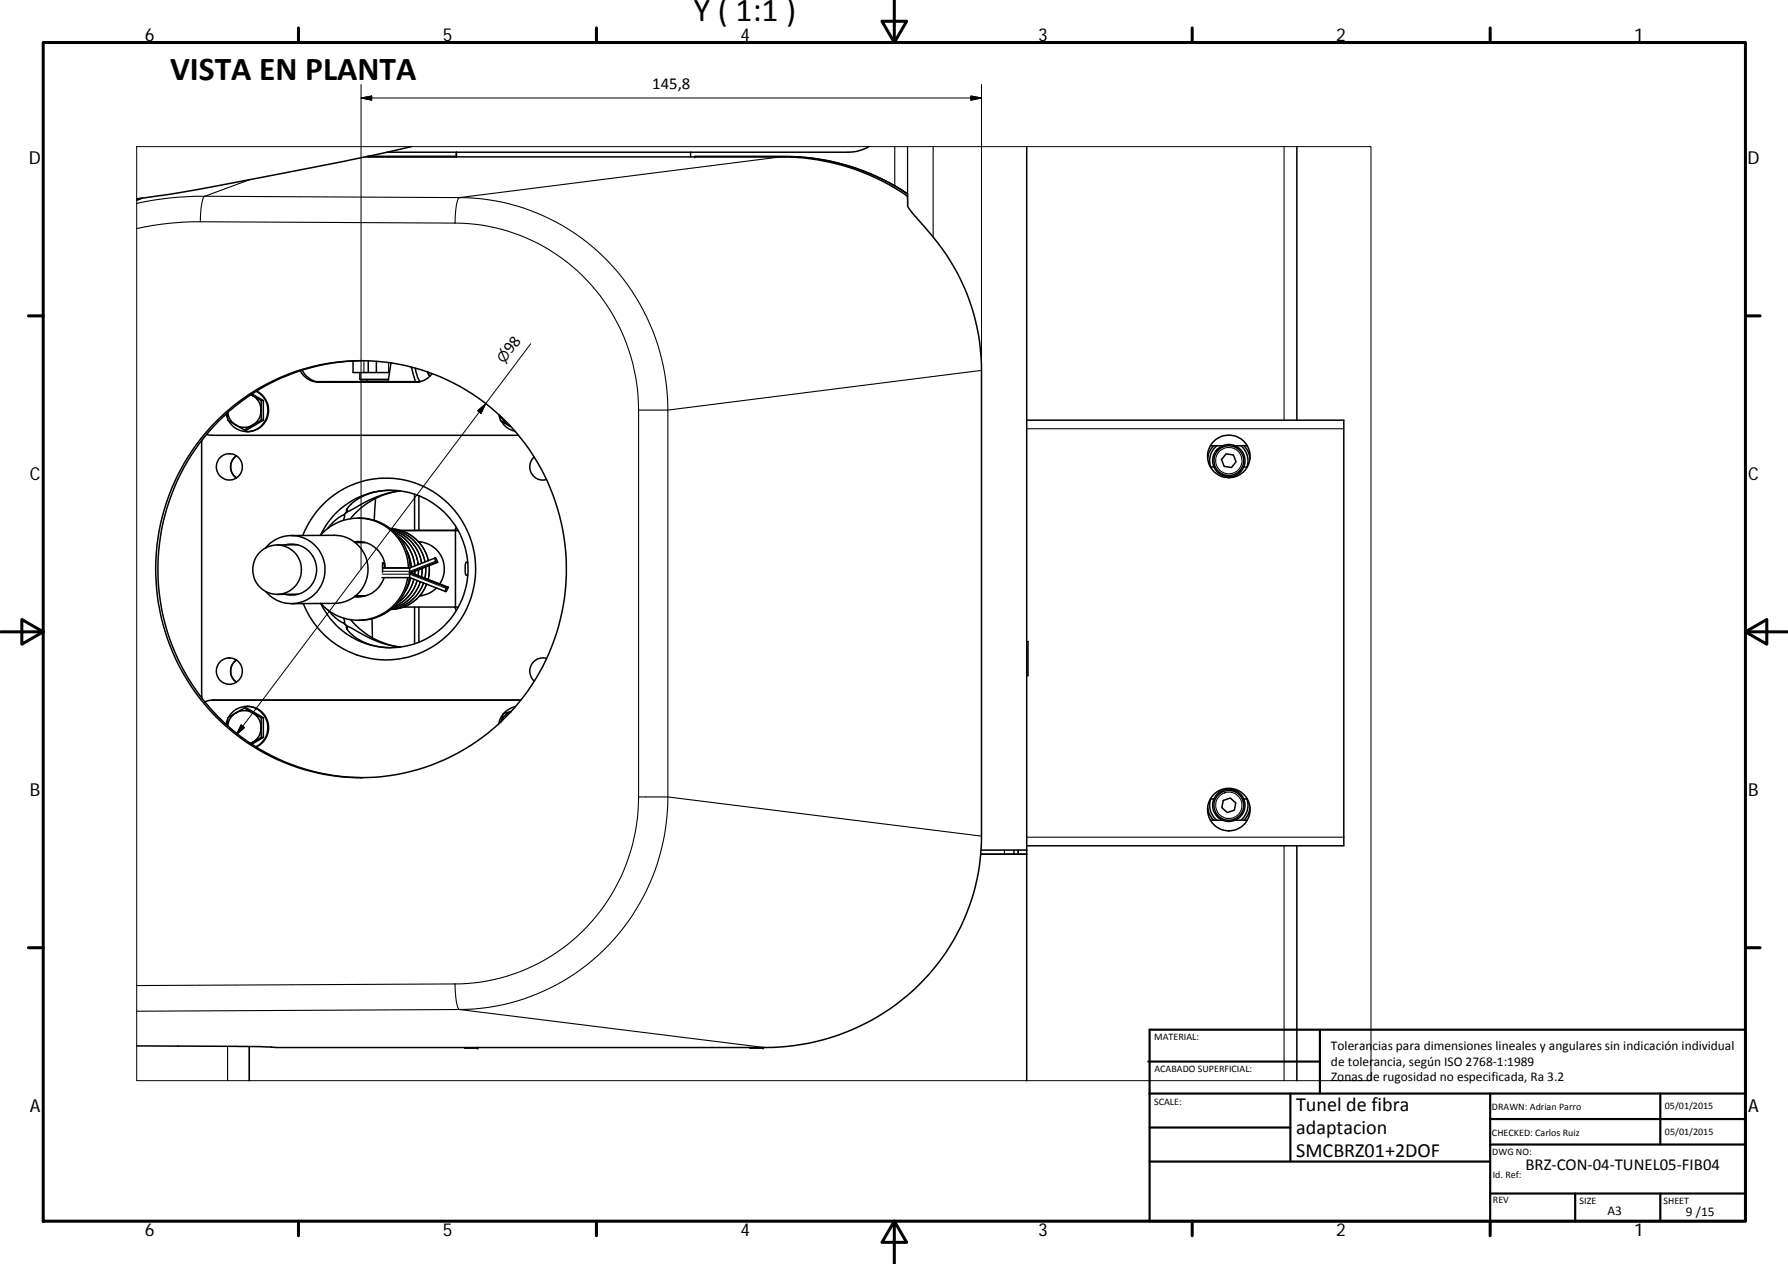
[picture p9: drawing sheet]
<svg xmlns="http://www.w3.org/2000/svg" width="420mm" height="297mm" viewBox="0 0 420 297" stroke-linecap="round" stroke-linejoin="round" font-family="sans-serif">
<g fill="none" stroke="#000" stroke-width=".36">
<path d="M85.9 36.9h21.3M86.3 36.8h20.9h-20.9M96.7 34.5a1074.5 1074.5 0 0 1-60.4 11.6l-4.2 .6M107.2 35.8v1.1M162.3 35.8v1.1M163.3 36.8l-56 .1M163.3 36.8h21a50.7 50.7 0 0 1 28.9 8.8M163.3 36.8h21a51.6 51.6 0 0 1 28.9 8.8M163.3 36.9h20.3a52 52 0 0 1 29.6 9.2M204.2 34.5l-2.8 1-2.1 .3h-108.4M241.3 34.5v166.2h-10.8h10.8v53.3M304.7 34.5v64.2"/>
<path d="M33.4 46.6l-1.3 .4M213.2 45.6v.5M213.2 46.1l.1 1.1a3.4 3.4 0 0 0 1.3 3.1l.2 .2a78.4 78.4 0 0 1 10.2 13.7 49.1 49.1 0 0 1 5.6 22.8v109.5a50.1 50.1 0 0 1-45.7 49.4l-5.2 .3h-114.7l-5.1-.3-27.8-.1M50.6 99.3a48 48 0 0 1 80.9 22.1 48.8 48.8 0 0 1-50.1 61.2 49.1 49.1 0 0 1-37.2-75.3l3-4.2zM53.2 97.3l.3 1.2M53.5 97v1.7l1.9 1.2M53.5 96.9a4 4 0 0 0 1.9 3M55.4 99.9a3.8 3.8 0 0 0 4 0M55.4 99.9l2.1 1.2M58.9 92.8l.5 .2M59 92.7l.4 .3M59.2 92.6l2.7 1.5v4.6l-4 2.4h-.4"/>
<path d="M59.4 93l2 1.1M59.4 93a3.8 3.8 0 0 1 2 3.4M59.4 99.9l-1.9 1.2M60.2 91.9a5 5 0 0 1 1.5 7.9 5 5 0 0 1-8-1M60.3 91.9a5 5 0 0 1 2.7 5.7 5 5 0 0 1-5 3.9M61.4 96.4v2.3M61.4 96.4a3.8 3.8 0 0 1-2 3.5M61.4 98.7h.5M61.4 94.1h.5M61.4 94.1v2.3M61.4 98.7l-2 1.2M70.6 87.1a4.8 4.8 0 0 0 4.3 2.7h22.8"/>
<path d="M71 87a5 5 0 0 0 4.4 2.8M74.4 89.7h24.2M77.9 89.7h20.7zM83 84.8v2.7h8.5M84.6 87.5v1.7h6.7M84.8 89.6l6.4 .1-5-.1M84.8 89.6v.1M84.8 89.6h1.4M85.1 84.8a48.9 48.9 0 0 0-45.8 63.5 48.4 48.4 0 0 0 45.8 34.5M86.2 89.2v.4M86.5 84.8v2.7M87.7 89.7h.1"/>
<path d="M88.4 84.9v2.6M91.9 85.3l-.7 4.4M96.7 86.3l.9 3.4M97.6 86.5l.5 2 .6 1.2M100.5 87.4l.5 1M101.5 87.8a4.8 4.8 0 0 1-3.9 2M117.2 97.4l.4 1.2M117.5 97.7l.1 .6a.65 .65 0 0 0 .5 .9l1.4 .8-1-.9-.7-1.1M117.8 99a4.8 4.8 0 0 0 3.2 2.3M241.3 98.7h74.5v98v2.1h-74.5M47.4 103.4l.1 60.7M48.5 102.1l1.4 .2h71.9"/>
<path d="M55 107.6l.6-.5a3.2 3.2 0 0 0 0 5.2 3.1 3.1 0 0 1-.6-4.7zM81.6 119.5v.7M88.3 117.1l-.4 5.1M91.8 115.2a12.6 12.6 0 0 0-10.2 4.4l-.2 .4 .2 .2M94 115.4a31.3 31.3 0 0 0-12 4.7l-.4 .1M94 115.4a18 18 0 0 0-11.7 6.5M97.4 116.1v8.5M98.4 116.5v8.1M119.9 100.1l-.4-.1 .5 .2M125.5 107.4a3.1 3.1 0 0 0-.7 3.8 3.1 3.1 0 0 0 3.6 1.5M284.4 109.7h.9M284.4 104.8h2.9"/>
<path d="M285.2 104.8l-1.1 1.5-.3 1.4M285.8 105.9l.2 .2M285.9 104.8a4.4 4.4 0 0 0-1.4 4.9M286 105.6l.2 .2M286 105.6l-.2 .3M286 105.6a3.8 3.8 0 0 1 6.4 1.4 3.8 3.8 0 0 1-4.2 5 3.8 3.8 0 0 1-2.4-6.1M288.1 106.7l1.7 .2 .7 1.6-1.1 1.4-1.7-.3-.7-1.6zM290.2 104.8h2.9M291.6 104.8a4.5 4.5 0 0 1 1.4 4.9M292.3 109.7h.8M292.3 104.8l1.1 1.5 .3 1.4M62.4 128.8a8 8 0 0 1 13 1.2 8 8 0 0 1-5.7 11.8 7.9 7.9 0 0 1-7.2-2.8"/>
<path d="M66.9 128.1a6 6 0 0 1 7.5 5.7 6 6 0 0 1-7.4 5.9M68.4 125.9l10.1-.1a8 8 0 0 1 8 7.9 8 8 0 0 1-7.9 8.1l-10.1 .1M70 128l-4.9 .1M70 139.6l-4.8 .1M71.2 125.8a21 21 0 0 1 24.1-13 21 21 0 0 1 16.4 21.9 21 21 0 0 1-17.3 20 21 21 0 0 1-23.1-12.9M80.8 121l.2 .3-.3 1M80.8 121a9.2 9.2 0 0 0-3.8 3.2M81.6 120.2l-.8 .8M83.2 127.3a6.4 6.4 0 0 1 7.3 6.2M83.5 127.5h2.4M83.7 140l.2 .2M84.1 121.8a11.9 11.9 0 0 1 12.3 11.6"/>
<path d="M84.1 127.3l-.3 .2M84.3 127.3l-1 .1M84.5 140l.3 .2M84.9 127.3l-.2 .2M85.4 140l.1 .1M85.6 127.4l-.1 .1M85.9 140h-2.3M89.8 135.7h6.5l8.4 3.3M89.9 133.5h6.4M90.3 135.7a6.5 6.5 0 0 1-7 4.5M90.4 133.5l-.1-.6a.55 .55 0 0 0-.4-.7v2.3M91.9 124.3a9.5 9.5 0 0 1 8 7.8"/>
<path d="M92 124.2h.1M92 124.2h-.3a9.7 9.7 0 0 1 9 7.5M92.2 124.6a9.6 9.6 0 0 1 6.9 7.8M92.8 125.1a9.6 9.6 0 0 1 5.5 7.6M93.8 126.2a9.6 9.6 0 0 1 3.7 6.8M94.2 124.7h13.5M95.6 129.5a10.9 10.9 0 0 1 1.1 3.8M96 133.5a11.8 11.8 0 0 0-7.7-11 11.8 11.8 0 0 0-13 3.3 18.2 18.2 0 0 1 22.6-9.5 18.2 18.2 0 0 1 11.6 21.5 18.1 18.1 0 0 1-15.6 14.3 18.1 18.1 0 0 1-18.5-10.3 11.8 11.8 0 0 0 12.1 3.5 11.8 11.8 0 0 0 8.3-9.6M96.2 135.7a11.9 11.9 0 0 1-12 10.1M96.3 133.5v.8M96.3 134.9v.8M96.5 135.8l-.6 2-.6 1.1"/>
<path d="M96.6 134.6l8.7 3.4M96.6 134.6h-.4l8.7 3.4M96.7 134.5v.1M97.3 136.1a9.5 9.5 0 0 1-3.8 5.5M97.5 134.2v.7M98 136.4a9.4 9.4 0 0 1-5.4 6.2M98.4 127.3a6.4 6.4 0 0 1 4.9 9.9M98.4 133.9l-.1 1.4M98.4 127.4h.8M98.7 139.9h.6M98.8 136.7a9.3 9.3 0 0 1-6.7 6.3M99.2 133.6l-.2 2"/>
<path d="M99.5 137a9.2 9.2 0 0 1-7.6 6.2M100 133.2l-.2 2.7M100.3 137.3a9.3 9.3 0 0 1-8.4 5.9M100.8 132.9l.1 1.7-.3 1.6M102.2 131.1l-5.9 2.4M102.2 131.1l.3 1M102.2 131.1l.3 .1 .4 .9M102.5 132.1h.4M102.5 132.1l-6.3 2.5M102.6 138.2a6.2 6.2 0 0 1-4 1.8M102.9 132.1l-6.3 2.5M105.3 138a1.05 1.05 0 0 1-.6 1"/>
<path d="M105.3 138a.64 .64 0 0 0-.6 .6v.4M107 124.7v18M107.2 123.9l-.3 .7M107.6 124.6l-13.5 .1M109.9 132.1h-.3a4.6 4.6 0 0 0 0 3.1h.3M55.6 155.1a3.2 3.2 0 0 0 0 5.2M77.1 143.4a8.1 8.1 0 0 0 3.7 3M80.7 145.2l.3 .9-.2 .3M80.8 146.4l.8 .8a.5 .5 0 0 0 .1 .9 12.7 12.7 0 0 0 10.1 4.1M80.8 146.4l.8 .8M81.6 147.2l1.5 .7a27.9 27.9 0 0 0 10.9 4.2M81.6 147.2v.7"/>
<path d="M82.4 145.6a18 18 0 0 0 11.7 6.5M83.4 140.1l1 .2M87.4 145.4l.1 4.5M94.8 142.7h12.9M97.4 142.7v8.6M98.4 142.7v8.2M106.9 142.7l.3 .8M128.4 154.7a3.1 3.1 0 0 0-3.5 1.6 3.1 3.1 0 0 0 .7 3.8M241.3 150.8h.3v8h-.3M53.5 169l-.4 1.2M53.7 168.6a5 5 0 0 1 8-1 5 5 0 0 1-1.6 7.9M55.4 167.5a4 4 0 0 0-1.9 3.1"/>
<path d="M55.4 167.5a3.9 3.9 0 0 1 4 0M55.4 167.5l-1.9 1.2v1.8M57.5 166.4l-2.1 1.1M57.5 166.4h.4l4 2.3v4.6l-2.8 1.6M57.5 166.4l1.9 1.1M58 166a5 5 0 0 1 5 3.9 5 5 0 0 1-2.8 5.7M59.4 174.5l-.5 .2M59.4 167.5a3.9 3.9 0 0 1 2 3.5M59.4 167.5l2 1.2M59.4 174.5l-.5 .3M61.4 171v2.3M61.4 171a3.9 3.9 0 0 1-2 3.5"/>
<path d="M61.4 168.7v2.3M61.4 173.3l-2 1.2M61.4 168.7h.5M61.4 173.3h.5M118.3 167.8l-.8 1.3-.3 1M120.1 167.2a4.2 4.2 0 0 0-2.4 2.4l.6-1.9M120.1 167.2l-1.8 .5M121.1 166.1l-2 .8-.8 .8M122.4 164.5h-72.5l-.9 .1-.9 .4M230.6 199.8h10.7M238.3 199.8v.9M239.3 199.8v.9"/>
<path d="M283.8 189.8l.3 1.4 1.1 1.5M284.4 192.7h2.9M284.4 187.7h.9M284.5 187.7a4.4 4.4 0 0 0 1.4 5M287.5 188.1l1.6-.6 1.3 1.2-.3 1.7-1.7 .5-1.3-1.1zM290.2 192.7h2.9M292.3 187.7h.8M292.3 188l-.3 .1M292.3 188a3.8 3.8 0 0 0-6.4-1.2 3.8 3.8 0 0 0 2.1 6.2 3.8 3.8 0 0 0 4.4-4.7M292.3 188l.1 .3M292.4 188.3l-.2 .1M293 187.7a4.5 4.5 0 0 1-1.4 5"/>
<path d="M293.7 189.8l-.3 1.4-1.1 1.5M304.7 198.8v55.2M58.6 245.9v8.1M109.3 246.2h3M176.3 246.3l3-.1zM176.3 246.2v.1"/>
<circle cx="53.9" cy="109.7" r="3.1"/>
<circle cx="288.8" cy="108.3" r="3.5"/>
<circle cx="288.8" cy="107.3" r="5"/>
<circle cx="65.1" cy="133.9" r="5.8"/>
<circle cx="53.9" cy="157.7" r="3.1"/>
<circle cx="288.7" cy="189.2" r="3.5"/>
<circle cx="288.8" cy="190.2" r="5"/>
</g>
<g fill="#000">
<circle cx="163.3" cy="36.8" r=".18"/>
<circle cx="112.3" cy="246.3" r=".18"/>
<circle cx="179.3" cy="246.3" r=".18"/>
</g>
<g fill="none" stroke="#000" stroke-width=".25">
<path d="M183.6 36.9l-75.6 9.5a3.9 3.9 0 0 0-.9 2.7l-.2 3.3M184.3 36.8h.1M210.3 34.5v9.2M213.2 34.5v11.6M213.3 34.5v13.8M219.3 34.5v21.2M301.7 34.5v64.2M33.6 46.5l-1.5 .6M47.1 52.1a66.6 66.6 0 0 0-15 1.6M47.1 52.1l59.8 .3M48.1 46.1a70.7 70.7 0 0 0-16 1.7M48.1 46.1a3.9 3.9 0 0 0-.8 2.8l-.2 3.2"/>
<path d="M48.1 46.1l59.9 .3a49.5 49.5 0 0 1 48.9 50v90.9M58.7 42.2l-10.6 3.9M106.9 52.4a43.6 43.6 0 0 1 43.2 44M74.9 89.8h.5M85.5 84.8v2.7M91.3 85.2v2.3M150.1 96.4v90.9M230.6 87l-73.7 9.4h-6.8M241.3 100.8h74.5M89.8 134.9h6.5l8.5 3.3M89.9 133.5h6.4M91.7 124.2a9.6 9.6 0 0 1 8.9 7.5"/>
<path d="M91.9 124.3a9.7 9.7 0 0 1 8 7.8M92.2 124.6a9.6 9.6 0 0 1 6.9 7.8M92.8 125.1a9.6 9.6 0 0 1 5.5 7.6M93.8 126.3a9.5 9.5 0 0 1 3.7 6.7M95.6 129.5a10.4 10.4 0 0 1 1.1 3.8M96.5 135.8l-.6 2-.6 1.1M96.7 134.6h-.1M97.2 136.1a9.5 9.5 0 0 1-3.7 5.5M97.5 134.2l-.1 .7M98 136.4a9.4 9.4 0 0 1-5.4 6.2M98.4 133.9l-.1 1.4M98.8 136.7a9.3 9.3 0 0 1-6.7 6.3"/>
<path d="M99.2 133.6l-.2 2M99.5 137a9.1 9.1 0 0 1-7.6 6.2M100 133.2l-.2 2.7M100.2 137.3a9.1 9.1 0 0 1-8.3 5.9M100.8 132.9v2.1l-.2 1.2M102.4 131.9l-6.1 2.4h-6.4M49.9 164.5h.6M150.1 187.3h6.8M150.1 187.3a43.6 43.6 0 0 1-43.2 43.9M156.9 187.3a49.6 49.6 0 0 1-48.9 49.9l71.7 9M156.9 187.3l73.7 9.2M236 199.8v.9"/>
<path d="M239.3 199.8v.9M241.3 196.7h74.5M301.7 198.8v55.2M106.9 231.2l-74.8 .4M106.9 231.2l.3 4.2a2.3 2.3 0 0 0 .8 1.8l-75.9 .4M53.5 245.9v8.1M58.6 245.9v8.1"/>
<circle cx="288.8" cy="108.3" r="3.1"/>
<circle cx="288.8" cy="189.3" r="3.1"/>
</g>
<g fill="none" stroke="#000" stroke-width=".71">
<path d="M10.1 10h400.1v277h-400.1zM70.1 6.6v3.4M140.2 6.6v3.4M207.3 5h5.8l-2.9 5zM210.2 0v10M280.2 6.6v3.4M350.2 6.6v3.4M6.7 74.2h3.4M410.2 74.2h3.4M.2 148.5h9.9M5.1 145.6l5 2.9-5 2.9zM410.2 148.5l5-2.9v5.8z"/>
<path d="M410.2 148.5h9.9M6.7 222.7h3.4M410.2 222.7h3.4M70.1 287v3.4M140.2 287v3.4M210.2 287l2.9 5h-5.8zM210.2 287v10M280.2 287v3.4M350.2 287v3.4"/>
</g>
<g fill="none" stroke="#000" stroke-width=".51">
<path d="M269.8 249.5h40.4M270.1 257h140.1M270.1 242h140.1v45h-140.1zM303.2 257v16M310.2 242v15M350.2 257v30M390.2 257v12M270.1 273h80.1M270.1 265h33.1M350.2 269h60M350.2 263h60M350.2 280.5h60"/>
<path d="M370.2 280.5v6.5M390.2 280.5v6.5"/>
</g>
<path d="M84.8 19.9v113.9M230.6 19.9v67.1M32.1 34.5h290.1v219.5h-290.1zM84.8 23l2.5-.4v.9zM84.8 23h145.8M228.1 22.6l2.5 .4-2.5 .5zM112.3 96.5l1.8-1.7-1.1 2.3zM124.7 80.8l-69.2 91.9M56.7 170.4l.7 .6-1.9 1.7z" fill="none" stroke="#000" stroke-width=".23"/>
<path d="M84.8 23l2.5-.4v.9zM228.1 22.6l2.5 .4-2.5 .5zM112.3 96.5l1.8-1.7-1.1 2.3zM56.7 170.4l.7 .6-1.9 1.7z" fill="#000" stroke="#000" stroke-width=".23"/>
<g font-size="7.9">
<text x="163.1" y="5">Y ( 1:1 )</text>
<text x="40" y="18.7">VISTA EN PLANTA</text>
</g>
<g font-size="4.7">
<text x="304.6" y="261.2">Tunel de fibra</text>
<text x="304.6" y="266.6">adaptacion</text>
<text x="304.6" y="272">SMCBRZ01+2DOF</text>
</g>
<g font-size="4.2">
<text x="34" y="9.6">6</text>
<text x="104" y="9.6">5</text>
<text x="174" y="9.6">4</text>
<text x="244" y="9.6">3</text>
<text x="314" y="9.6">2</text>
<text x="384" y="9.6">1</text>
<text x="6.8" y="38.7">D</text>
<text x="410.6" y="38.7">D</text>
<text x="7" y="112.9">C</text>
<text x="410.8" y="112.9">C</text>
<text x="7" y="187.1">B</text>
<text x="410.8" y="187.1">B</text>
<text x="7" y="261.3">A</text>
<text x="410.8" y="261.3">A</text>
<text x="34" y="290.4">6</text>
<text x="104" y="290.4">5</text>
<text x="174" y="290.4">4</text>
<text x="244" y="290.4">3</text>
<text x="314" y="290.4">2</text>
<text x="384" y="290.4">1</text>
</g>
<g font-size="3.9">
<text x="153.3" y="21">145,8</text>
<text x="120.2" y="83.3" transform="rotate(-53 120.2 83.3)">98</text>
<text x="358.5" y="274.9">BRZ‐CON‐04‐TUNEL05‐FIB04</text>
</g>
<text font-size="3.3" x="118.5" y="85.5" transform="rotate(-53 118.5 85.5)">⌀</text>
<g font-size="3.1">
<text x="312.8" y="246.8">Tolerancias para dimensiones lineales y angulares sin indicación individual</text>
<text x="312.8" y="250.4">de tolerancia, según ISO 2768‐1:1989</text>
<text x="312.8" y="254">Zonas de rugosidad no especificada, Ra 3.2</text>
<text x="377.7" y="285.6">A3</text>
<text x="396.2" y="285.9">9 /15</text>
</g>
<g font-size="2.4">
<text x="271.2" y="244.4">MATERIAL:</text>
<text x="271.3" y="251.9">ACABADO SUPERFICIAL:</text>
<text x="271.2" y="259.7">SCALE:</text>
<text x="350.6" y="260.9">DRAWN: Adrian Parro</text>
<text x="391.2" y="260.6">05/01/2015</text>
<text x="350.6" y="267">CHECKED: Carlos Ruiz</text>
<text x="391.2" y="266.6">05/01/2015</text>
<text x="350.7" y="271.4">DWG NO:</text>
<text x="350.8" y="276.8">Id. Ref:</text>
<text x="350.8" y="282.8">REV</text>
<text x="371.2" y="282.9">SIZE</text>
<text x="390.9" y="282.9">SHEET</text>
</g>
</svg>
